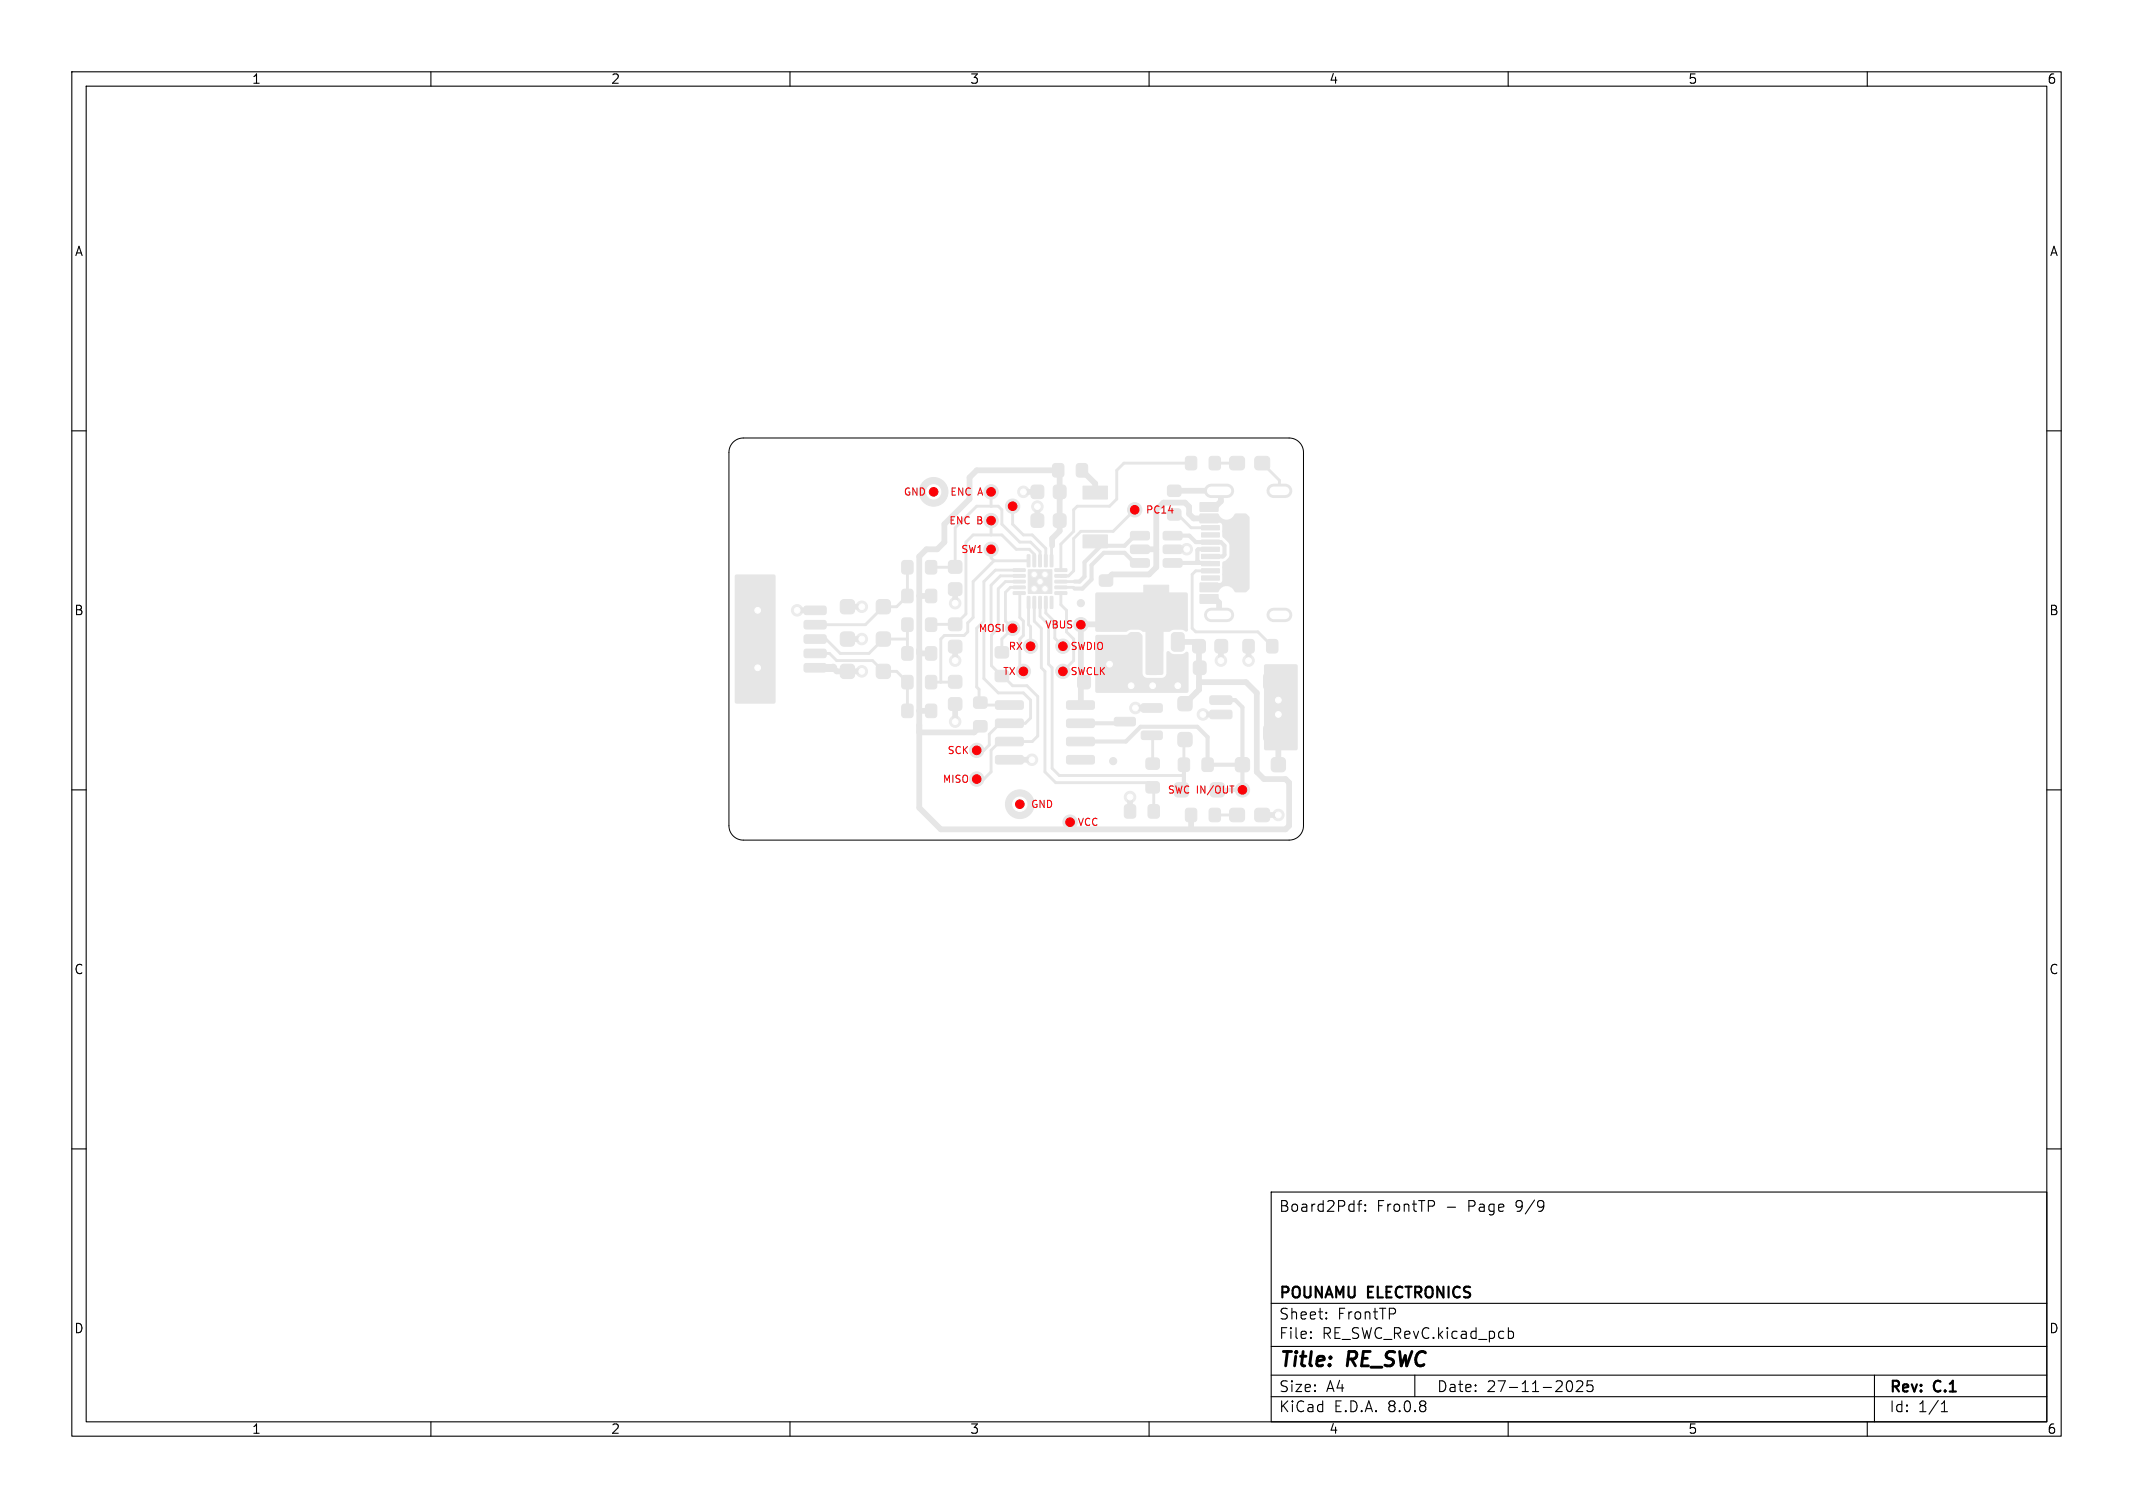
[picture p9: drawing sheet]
<svg xmlns="http://www.w3.org/2000/svg" width="297mm" height="210mm" viewBox="0 0 297 210" stroke-linecap="round" stroke-linejoin="round" font-family="sans-serif">
<g fill="none" stroke="#000" stroke-width=".15">
<path d="M10 10h277v190h-277zM12 12h273v186h-273zM60 10v2M110 10v2M160 10v2M210 10v2M260 10v2M10 60h2M285 60h2M10 110h2M285 110h2M10 160h2"/>
<path d="M285 160h2M177 166h108v32h-108zM189 167.7h.6M189.6 167.2l-.3 .1-.1 .1v1.3M190.1 168.6h.1l-.1 .1M190.1 168.6h-.1l.1 .1M190.1 167.8v.1M190.1 168.6v.1M190.1 167.8h.1l-.1 .1M190.1 167.8h-.1l.1 .1M214.8 167.3h.1a1.26 1.26 0 0 1-.2 1.3M215 167.8l-.2 .3"/>
<path d="M60 198v2M110 198v2M160 198v2M177 194.5h108M177 191.5h108M177 187.5h108M177 181.5h108M182.5 186.3h.1l-.1 .1M182.5 186.3v.1M182.5 185.5v.1M182.5 185.5h.1l-.1 .1M184.7 183.6v.1"/>
<path d="M184.7 183.6h-.1l.1 .1M184.7 182.8v.1M184.7 182.8h-.1l.1 .1M197 191.5v3M210 198v2M210 185.5l.5-.1 .2 .3v.4l-.1 .2-.1 .1-.5-.1M218.3 192.4a.36 .36 0 0 1 .6 .2 .77 .77 0 0 1-.4 1.2l-.2-.1M219.5 192.4l.2-.1 .5 .1a.41 .41 0 0 1 .1 .5l-.8 .9h.9M221.7 192.3h-.7v.7l.2-.1h.5l.1 .3-.1 .5-.2 .1h-.3l-.2-.1M260 198v2M261 191.5v6.5M270.3 196.6h.9"/>
<path d="M270.3 195.5l.4-.4v1.5"/>
</g>
<circle cx="138" cy="68.5" r=".71" fill="none" stroke="#e6e6e6" stroke-width=".4"/>
<path d="M114 92.5h2v1h-2z" fill="#e6e6e6"/>
<g fill="#e6e6e6" stroke="#e6e6e6" stroke-width=".14">
<path d="M159.7 105.7l.2-.2h1.1a.4 .4 0 0 1 .4 .4v.8a.4 .4 0 0 1-.4 .4h-1.1a.4 .4 0 0 1-.4-.4v-.8z"/>
<path d="M159.7 109l.2-.2h1.1a.4 .4 0 0 1 .4 .4v.8a.4 .4 0 0 1-.4 .4h-1.1a.4 .4 0 0 1-.4-.4v-.8z"/>
<path d="M160 112.2l.2-.2h.8a.4 .4 0 0 1 .4 .4v1.1a.4 .4 0 0 1-.4 .4h-.8a.4 .4 0 0 1-.4-.4v-1.1z"/>
<path d="M156.7 112.2l.2-.2h.8a.4 .4 0 0 1 .4 .4v1.1a.4 .4 0 0 1-.4 .4h-.8a.4 .4 0 0 1-.4-.4v-1.1z"/>
<path d="M165.2 112.7l.2-.2h.8a.4 .4 0 0 1 .4 .4v1.1a.4 .4 0 0 1-.4 .4h-.8a.4 .4 0 0 1-.4-.4v-1.1z"/>
<path d="M168.5 112.7l.2-.2h.8a.4 .4 0 0 1 .4 .4v1.1a.4 .4 0 0 1-.4 .4h-.8a.4 .4 0 0 1-.4-.4v-1.1z"/>
<path d="M163.2 92.2l.3-.2h.9a.45 .45 0 0 1 .4 .5v1a.45 .45 0 0 1-.4 .4h-.9a.45 .45 0 0 1-.5-.4v-1z"/>
<path d="M166.3 92.2l.3-.2h.9a.45 .45 0 0 1 .4 .5v1a.45 .45 0 0 1-.4 .4h-.9a.45 .45 0 0 1-.5-.4v-1z"/>
<path d="M143.2 79.3h3.3v3.3h-3.3z"/>
<path d="M146.9 79.2h1.6l.1 .3-.1 .1h-1.5l-.1-.1z"/>
<path d="M146.9 80h1.6l.1 .3-.1 .1h-1.5l-.1-.1z"/>
<path d="M146.9 80.8h1.6l.1 .3-.1 .1h-1.5l-.1-.1z"/>
<path d="M146.9 81.6h1.6l.1 .3-.1 .1h-1.5l-.1-.1z"/>
<path d="M146.9 82.4h1.6l.1 .3-.1 .1h-1.5l-.1-.1z"/>
<path d="M146.2 83.1l.3-.1 .1 .1v1.5l-.1 .1-.3-.1z"/>
<path d="M145.4 83.1l.3-.1 .1 .1v1.5l-.1 .1-.3-.1z"/>
<path d="M144.6 83.1l.3-.1 .1 .1v1.5l-.1 .1-.3-.1z"/>
<path d="M143.8 83.1l.3-.1 .1 .1v1.5l-.1 .1-.3-.1z"/>
<path d="M143 83.1l.3-.1 .1 .1v1.5l-.1 .1-.3-.1z"/>
<path d="M141.1 82.4h1.6l.1 .3-.1 .1h-1.5l-.1-.1z"/>
<path d="M141.1 81.6h1.6l.1 .3-.1 .1h-1.5l-.1-.1z"/>
<path d="M141.1 80.8h1.6l.1 .3-.1 .1h-1.5l-.1-.1z"/>
<path d="M141.1 80h1.6l.1 .3-.1 .1h-1.5l-.1-.1z"/>
<path d="M141.1 79.2h1.6l.1 .3-.1 .1h-1.5l-.1-.1z"/>
<path d="M143 77.3l.3-.1 .1 .1v1.5l-.1 .1-.3-.1z"/>
<path d="M143.8 77.3l.3-.1 .1 .1v1.5l-.1 .1-.3-.1z"/>
<path d="M144.6 77.3l.3-.1 .1 .1v1.5l-.1 .1-.3-.1z"/>
<path d="M145.4 77.3l.3-.1 .1 .1v1.5l-.1 .1-.3-.1z"/>
<path d="M146.2 77.3l.3-.1 .1 .1v1.5l-.1 .1-.3-.1z"/>
<path d="M146.7 64.7l.2-.2h.8a.4 .4 0 0 1 .4 .4v1.1a.4 .4 0 0 1-.4 .4h-.8a.4 .4 0 0 1-.4-.4v-1.1z"/>
<path d="M150 64.7l.2-.2h.8a.4 .4 0 0 1 .4 .4v1.1a.4 .4 0 0 1-.4 .4h-.8a.4 .4 0 0 1-.4-.4v-1.1z"/>
<path d="M135.7 100.5l.2-.2h1.1a.4 .4 0 0 1 .4 .4v.8a.4 .4 0 0 1-.4 .4h-1.1a.4 .4 0 0 1-.4-.4v-.8z"/>
<path d="M135.7 97.2l.2-.2h1.1a.4 .4 0 0 1 .4 .4v.8a.4 .4 0 0 1-.4 .4h-1.1a.4 .4 0 0 1-.4-.4v-.8z"/>
<path d="M153.3 94.2l.3-.2h.9a.45 .45 0 0 1 .4 .5v1a.45 .45 0 0 1-.4 .4h-.9a.45 .45 0 0 1-.5-.4v-1z"/>
<path d="M150.2 94.2l.3-.2h.9a.45 .45 0 0 1 .4 .5v1a.45 .45 0 0 1-.4 .4h-.9a.45 .45 0 0 1-.5-.4v-1z"/>
<path d="M117.1 83.6l.4-.1h1a.5 .5 0 0 1 .5 .5v1a.5 .5 0 0 1-.5 .5h-1a.5 .5 0 0 1-.5-.5v-1z"/>
<path d="M122.1 83.6l.4-.1h1a.5 .5 0 0 1 .5 .5v1a.5 .5 0 0 1-.5 .5h-1a.5 .5 0 0 1-.5-.5v-1z"/>
<path d="M129 94.2l.2-.2h.8a.4 .4 0 0 1 .4 .4v1.1a.4 .4 0 0 1-.4 .4h-.8a.4 .4 0 0 1-.4-.4v-1.1z"/>
<path d="M125.7 94.2l.2-.2h.8a.4 .4 0 0 1 .4 .4v1.1a.4 .4 0 0 1-.4 .4h-.8a.4 .4 0 0 1-.4-.4v-1.1z"/>
<path d="M150.8 67.7h3.4v1.8h-3.4z"/>
<path d="M150.8 74.5h3.4v1.8h-3.4z"/>
<path d="M129 90.2l.2-.2h.8a.4 .4 0 0 1 .4 .4v1.1a.4 .4 0 0 1-.4 .4h-.8a.4 .4 0 0 1-.4-.4v-1.1z"/>
<path d="M125.7 90.2l.2-.2h.8a.4 .4 0 0 1 .4 .4v1.1a.4 .4 0 0 1-.4 .4h-.8a.4 .4 0 0 1-.4-.4v-1.1z"/>
<path d="M129 78.2l.2-.2h.8a.4 .4 0 0 1 .4 .4v1.1a.4 .4 0 0 1-.4 .4h-.8a.4 .4 0 0 1-.4-.4v-1.1z"/>
<path d="M125.7 78.2l.2-.2h.8a.4 .4 0 0 1 .4 .4v1.1a.4 .4 0 0 1-.4 .4h-.8a.4 .4 0 0 1-.4-.4v-1.1z"/>
<path d="M163.2 88.2l.3-.1h.9a.45 .45 0 0 1 .5 .4v1.7a.45 .45 0 0 1-.5 .5h-.9a.45 .45 0 0 1-.4-.5v-1.7z"/>
<path d="M159.3 81.5h3.4v6.2h-.8v3h-1.8v-3h-.8z"/>
<path d="M157.2 88.2l.3-.1h.9a.45 .45 0 0 1 .5 .4v1.7a.45 .45 0 0 1-.5 .5h-.9a.45 .45 0 0 1-.4-.5v-1.7z"/>
<path d="M153.2 83.5l.2-.2h1.1a.4 .4 0 0 1 .4 .4v.8a.4 .4 0 0 1-.4 .4h-1.1a.4 .4 0 0 1-.4-.4v-.8z"/>
<path d="M153.2 80.2l.2-.2h1.1a.4 .4 0 0 1 .4 .4v.8a.4 .4 0 0 1-.4 .4h-1.1a.4 .4 0 0 1-.4-.4v-.8z"/>
<path d="M117.1 92.6l.4-.1h1a.5 .5 0 0 1 .5 .5v1a.5 .5 0 0 1-.5 .5h-1a.5 .5 0 0 1-.5-.5v-1z"/>
<path d="M122.1 92.6l.4-.1h1a.5 .5 0 0 1 .5 .5v1a.5 .5 0 0 1-.5 .5h-1a.5 .5 0 0 1-.5-.5v-1z"/>
<path d="M129 98.2l.2-.2h.8a.4 .4 0 0 1 .4 .4v1.1a.4 .4 0 0 1-.4 .4h-.8a.4 .4 0 0 1-.4-.4v-1.1z"/>
<path d="M125.7 98.2l.2-.2h.8a.4 .4 0 0 1 .4 .4v1.1a.4 .4 0 0 1-.4 .4h-.8a.4 .4 0 0 1-.4-.4v-1.1z"/>
<path d="M132.2 97.3l.3-.2h1a.45 .45 0 0 1 .4 .5v.9a.45 .45 0 0 1-.4 .4h-1a.45 .45 0 0 1-.5-.4v-.9z"/>
<path d="M132.2 94.2l.3-.2h1a.45 .45 0 0 1 .4 .5v.9a.45 .45 0 0 1-.4 .4h-1a.45 .45 0 0 1-.5-.4v-.9z"/>
<path d="M129 82.2l.2-.2h.8a.4 .4 0 0 1 .4 .4v1.1a.4 .4 0 0 1-.4 .4h-.8a.4 .4 0 0 1-.4-.4v-1.1z"/>
<path d="M125.7 82.2l.2-.2h.8a.4 .4 0 0 1 .4 .4v1.1a.4 .4 0 0 1-.4 .4h-.8a.4 .4 0 0 1-.4-.4v-1.1z"/>
<path d="M176.1 93.8l.3-.1h2.6a.5 .5 0 0 1 .5 .5v1.4a.5 .5 0 0 1-.5 .5h-2.6a.5 .5 0 0 1-.5-.5v-1.4z"/>
<path d="M176.1 101l.3-.1h2.6a.5 .5 0 0 1 .5 .5v1.4a.5 .5 0 0 1-.5 .5h-2.6a.5 .5 0 0 1-.5-.5v-1.4z"/>
<path d="M168.5 97l.2-.1h2.7l.1 .3v.7l-.3 .2h-2.6l-.2-.3z"/>
<path d="M168.5 99l.2-.1h2.7l.1 .3v.7l-.3 .2h-2.6l-.2-.3z"/>
<path d="M164.1 102.1l.4-.1h1a.5 .5 0 0 1 .5 .5v1a.5 .5 0 0 1-.5 .5h-1a.5 .5 0 0 1-.5-.5v-1z"/>
<path d="M164.1 97.1l.4-.1h1a.5 .5 0 0 1 .5 .5v1a.5 .5 0 0 1-.5 .5h-1a.5 .5 0 0 1-.5-.5v-1z"/>
<path d="M132.2 89.3l.3-.2h1a.45 .45 0 0 1 .4 .5v.9a.45 .45 0 0 1-.4 .4h-1a.45 .45 0 0 1-.5-.4v-.9z"/>
<path d="M132.2 86.2l.3-.2h1a.45 .45 0 0 1 .4 .5v.9a.45 .45 0 0 1-.4 .4h-1a.45 .45 0 0 1-.5-.4v-.9z"/>
<path d="M155.2 100l.2-.1h2.5l.2 .3v.7l-.3 .2h-2.5l-.2-.3z"/>
<path d="M159 98.1l.2-.1h2.5l.1 .3v.7l-.3 .2h-2.4l-.2-.3z"/>
<path d="M159 101.9l.2-.1h2.5l.1 .3v.7l-.3 .2h-2.4l-.2-.3z"/>
<path d="M129 86.2l.2-.2h.8a.4 .4 0 0 1 .4 .4v1.1a.4 .4 0 0 1-.4 .4h-.8a.4 .4 0 0 1-.4-.4v-1.1z"/>
<path d="M125.7 86.2l.2-.2h.8a.4 .4 0 0 1 .4 .4v1.1a.4 .4 0 0 1-.4 .4h-.8a.4 .4 0 0 1-.4-.4v-1.1z"/>
<path d="M157.5 77.9l.2-.1h2.2l.1 .3v.7l-.3 .2h-2.1l-.2-.3z"/>
<path d="M157.5 76l.2-.1h2.2l.1 .3v.7l-.3 .2h-2.1l-.2-.3z"/>
<path d="M157.5 74.1l.2-.1h2.2l.1 .3v.7l-.3 .2h-2.1l-.2-.3z"/>
<path d="M162 74.1l.2-.1h2.2l.2 .3v.7l-.3 .2h-2.2l-.2-.3z"/>
<path d="M162 76l.2-.1h2.2l.2 .3v.7l-.3 .2h-2.2l-.2-.3z"/>
<path d="M162 77.9l.2-.1h2.2l.2 .3v.7l-.3 .2h-2.2l-.2-.3z"/>
<path d="M117.1 88.1l.4-.1h1a.5 .5 0 0 1 .5 .5v1a.5 .5 0 0 1-.5 .5h-1a.5 .5 0 0 1-.5-.5v-1z"/>
<path d="M122.1 88.1l.4-.1h1a.5 .5 0 0 1 .5 .5v1a.5 .5 0 0 1-.5 .5h-1a.5 .5 0 0 1-.5-.5v-1z"/>
<path d="M167.1 82.8h2.5v1.2h-2.5z"/>
<path d="M167.1 81.2h2.5v1.2h-2.5z"/>
<path d="M167.3 80.2h2.5v.6h-2.5z"/>
<path d="M167.3 78.2h2.5v.6h-2.5z"/>
<path d="M167.3 75.2h2.5v.6h-2.5z"/>
<path d="M167.3 73.2h2.5v.6h-2.5z"/>
<path d="M167.1 71.6h2.5v1.2h-2.5z"/>
<path d="M167.1 70h2.5v1.2h-2.5z"/>
<path d="M167.3 74.2h2.5v.6h-2.5z"/>
<path d="M167.3 76.2h2.5v.6h-2.5z"/>
<path d="M167.3 77.2h2.5v.6h-2.5z"/>
<path d="M167.3 79.2h2.5v.6h-2.5z"/>
<path d="M171.3 112.7l.4-.2h1.1a.48 .48 0 0 1 .5 .5v1a.48 .48 0 0 1-.5 .4h-1.1a.48 .48 0 0 1-.5-.4v-1z"/>
<path d="M174.8 112.7l.4-.2h1.1a.48 .48 0 0 1 .5 .5v1a.48 .48 0 0 1-.5 .4h-1.1a.48 .48 0 0 1-.5-.4v-1z"/>
<path d="M167.5 105.7l.2-.2h.8a.4 .4 0 0 1 .4 .4v1.1a.4 .4 0 0 1-.4 .4h-.8a.4 .4 0 0 1-.4-.4v-1.1z"/>
<path d="M164.2 105.7l.2-.2h.8a.4 .4 0 0 1 .4 .4v1.1a.4 .4 0 0 1-.4 .4h-.8a.4 .4 0 0 1-.4-.4v-1.1z"/>
<path d="M148.6 97.7l.2-.1h3.4l.2 .3v.7l-.3 .2h-3.4l-.2-.3z"/>
<path d="M148.6 100.2l.2-.1h3.4l.2 .3v.7l-.3 .2h-3.4l-.2-.3z"/>
<path d="M148.6 102.8l.2-.1h3.4l.2 .3v.7l-.3 .2-3.4-.1-.2-.2z"/>
<path d="M148.6 105.3l.2-.1h3.4l.2 .3v.7l-.3 .2h-3.4l-.2-.3z"/>
<path d="M138.7 105.3l.2-.1h3.4l.2 .3v.7l-.3 .2h-3.4l-.2-.3z"/>
<path d="M138.7 102.8l.2-.1h3.4l.2 .3v.7l-.3 .2-3.4-.1-.2-.2z"/>
<path d="M138.7 100.2l.2-.1h3.4l.2 .3v.7l-.3 .2h-3.4l-.2-.3z"/>
<path d="M138.7 97.7l.2-.1h3.4l.2 .3v.7l-.3 .2h-3.4l-.2-.3z"/>
<path d="M162.7 71l.2-.2h1.1a.4 .4 0 0 1 .4 .4v.8a.4 .4 0 0 1-.4 .4h-1.1a.4 .4 0 0 1-.4-.4v-.8z"/>
<path d="M162.7 67.7l.2-.2h1.1a.4 .4 0 0 1 .4 .4v.8a.4 .4 0 0 1-.4 .4h-1.1a.4 .4 0 0 1-.4-.4v-.8z"/>
<path d="M143.7 67.7l.3-.2h.9a.45 .45 0 0 1 .4 .5v1a.45 .45 0 0 1-.4 .4h-.9a.45 .45 0 0 1-.5-.4v-1z"/>
<path d="M146.8 67.7l.3-.2h.9a.45 .45 0 0 1 .4 .5v1a.45 .45 0 0 1-.4 .4h-.9a.45 .45 0 0 1-.5-.4v-1z"/>
<path d="M168.5 63.7l.2-.2h.8a.4 .4 0 0 1 .4 .4v1.1a.4 .4 0 0 1-.4 .4h-.8a.4 .4 0 0 1-.4-.4v-1.1z"/>
<path d="M165.2 63.7l.2-.2h.8a.4 .4 0 0 1 .4 .4v1.1a.4 .4 0 0 1-.4 .4h-.8a.4 .4 0 0 1-.4-.4v-1.1z"/>
<path d="M171.3 63.7l.4-.2h1.1a.48 .48 0 0 1 .5 .5v1a.48 .48 0 0 1-.5 .4h-1.1a.48 .48 0 0 1-.5-.4v-1z"/>
<path d="M174.8 63.7l.4-.2h1.1a.48 .48 0 0 1 .5 .5v1a.48 .48 0 0 1-.5 .4h-1.1a.48 .48 0 0 1-.5-.4v-1z"/>
<path d="M138.7 90.2l.2-.2h1.1a.4 .4 0 0 1 .4 .4v.8a.4 .4 0 0 1-.4 .4h-1.1a.4 .4 0 0 1-.4-.4v-.8z"/>
<path d="M138.7 93.5l.2-.2h1.1a.4 .4 0 0 1 .4 .4v.8a.4 .4 0 0 1-.4 .4h-1.1a.4 .4 0 0 1-.4-.4v-.8z"/>
<path d="M132.2 81.3l.3-.2h1a.45 .45 0 0 1 .4 .5v.9a.45 .45 0 0 1-.4 .4h-1a.45 .45 0 0 1-.5-.4v-.9z"/>
<path d="M132.2 78.2l.3-.2h1a.45 .45 0 0 1 .4 .5v.9a.45 .45 0 0 1-.4 .4h-1a.45 .45 0 0 1-.5-.4v-.9z"/>
<path d="M143.7 71.7l.3-.2h.9a.45 .45 0 0 1 .4 .5v1a.45 .45 0 0 1-.4 .4h-.9a.45 .45 0 0 1-.5-.4v-1z"/>
<path d="M146.8 71.7l.3-.2h.9a.45 .45 0 0 1 .4 .5v1a.45 .45 0 0 1-.4 .4h-.9a.45 .45 0 0 1-.5-.4v-1z"/>
<path d="M153.2 89.3l.3-.2h1a.45 .45 0 0 1 .4 .5v.9a.45 .45 0 0 1-.4 .4h-1a.45 .45 0 0 1-.5-.4v-.9z"/>
<path d="M153.2 86.2l.3-.2h1a.45 .45 0 0 1 .4 .5v.9a.45 .45 0 0 1-.4 .4h-1a.45 .45 0 0 1-.5-.4v-.9z"/>
<path d="M177.1 105.6l.4-.1h1a.5 .5 0 0 1 .5 .5v1a.5 .5 0 0 1-.5 .5h-1a.5 .5 0 0 1-.5-.5v-1z"/>
<path d="M172.1 105.6l.4-.1h1a.5 .5 0 0 1 .5 .5v1a.5 .5 0 0 1-.5 .5h-1a.5 .5 0 0 1-.5-.5v-1z"/>
<path d="M163.6 109.1l.4-.1h1a.5 .5 0 0 1 .5 .5v1a.5 .5 0 0 1-.5 .5h-1a.5 .5 0 0 1-.5-.5v-1z"/>
<path d="M168.6 109.1l.4-.1h1a.5 .5 0 0 1 .5 .5v1a.5 .5 0 0 1-.5 .5h-1a.5 .5 0 0 1-.5-.5v-1z"/>
<path d="M104.1 94.5l.3-.1h2.6a.5 .5 0 0 1 .5 .5v1.4a.5 .5 0 0 1-.5 .5h-2.6a.5 .5 0 0 1-.5-.5v-1.4z"/>
<path d="M104.1 81.3l.3-.1h2.6a.5 .5 0 0 1 .5 .5v1.4a.5 .5 0 0 1-.5 .5h-2.6a.5 .5 0 0 1-.5-.5v-1.4z"/>
<path d="M112 92.5l.2-.1h2.7l.1 .3v.7l-.3 .2h-2.6l-.2-.3z"/>
<path d="M112 90.5l.2-.1h2.7l.1 .3v.7l-.3 .2h-2.6l-.2-.3z"/>
<path d="M112 88.5l.2-.1h2.7l.1 .3v.7l-.3 .2h-2.6l-.2-.3z"/>
<path d="M112 86.5l.2-.1h2.7l.1 .3v.7l-.3 .2h-2.6l-.2-.3z"/>
<path d="M112 84.5l.2-.1h2.7l.1 .3v.7l-.3 .2h-2.6l-.2-.3z"/>
<path d="M156.7 92.2l.3-.2h.9a.45 .45 0 0 1 .4 .5v1a.45 .45 0 0 1-.4 .4h-.9a.45 .45 0 0 1-.5-.4v-1z"/>
<path d="M159.8 92.2l.3-.2h.9a.45 .45 0 0 1 .4 .5v1a.45 .45 0 0 1-.4 .4h-.9a.45 .45 0 0 1-.5-.4v-1z"/>
<path d="M169.3 89.2l.3-.2h.9a.45 .45 0 0 1 .4 .5v1a.45 .45 0 0 1-.4 .4h-.9a.45 .45 0 0 1-.5-.4v-1z"/>
<path d="M166.2 89.2l.3-.2h.9a.45 .45 0 0 1 .4 .5v1a.45 .45 0 0 1-.4 .4h-.9a.45 .45 0 0 1-.5-.4v-1z"/>
<path d="M176.5 89.2l.2-.2h.8a.4 .4 0 0 1 .4 .4v1.1a.4 .4 0 0 1-.4 .4h-.8a.4 .4 0 0 1-.4-.4v-1.1z"/>
<path d="M173.2 89.2l.2-.2h.8a.4 .4 0 0 1 .4 .4v1.1a.4 .4 0 0 1-.4 .4h-.8a.4 .4 0 0 1-.4-.4v-1.1z"/>
<circle cx="138" cy="76.5" r="1"/>
<circle cx="141" cy="87.5" r="1"/>
<circle cx="155" cy="106" r=".5"/>
<circle cx="143.5" cy="90" r="1"/>
<circle cx="173" cy="110" r="1"/>
<circle cx="148" cy="90" r="1"/>
<circle cx="149" cy="114.5" r="1"/>
<circle cx="136" cy="108.5" r="1"/>
<circle cx="130" cy="68.5" r="2"/>
<circle cx="150.5" cy="87" r="1"/>
<circle cx="138" cy="72.5" r="1"/>
<circle cx="142" cy="112" r="2"/>
<circle cx="141" cy="70.5" r="1"/>
<circle cx="138" cy="68.5" r="1"/>
<circle cx="148" cy="93.5" r="1"/>
<circle cx="136" cy="104.5" r="1"/>
<circle cx="142.5" cy="93.5" r="1"/>
<circle cx="150.5" cy="84" r=".5"/>
<circle cx="116" cy="93" r=".5"/>
<circle cx="114" cy="93" r=".5"/>
<circle cx="158" cy="71" r="1"/>
</g>
<path d="M168.6 68.4h2.2M177.3 68.4h1.6M168.6 85.6h2.2M177.3 85.6h1.6" fill="none" stroke="#e6e6e6" stroke-width="2"/>
<g fill="#ececec" stroke="#ececec" stroke-width=".14">
<circle cx="144" cy="80" r=".45"/>
<circle cx="157.3" cy="111" r=".8"/>
<circle cx="167.5" cy="99.5" r=".8"/>
<circle cx="178" cy="97.5" r=".8"/>
<circle cx="120" cy="93.5" r=".8"/>
<circle cx="144" cy="82" r=".45"/>
<circle cx="145.5" cy="80" r=".45"/>
<circle cx="178" cy="113.5" r=".8"/>
<circle cx="144.4" cy="70.5" r=".8"/>
<circle cx="133" cy="92" r=".8"/>
<circle cx="142.5" cy="68.5" r=".8"/>
<circle cx="105.5" cy="85" r=".8"/>
<circle cx="158.1" cy="98.6" r=".8"/>
<circle cx="173.8" cy="92" r=".8"/>
<circle cx="133" cy="100.5" r=".8"/>
<circle cx="133" cy="84" r=".8"/>
<circle cx="120" cy="89" r=".8"/>
<circle cx="145.5" cy="82" r=".45"/>
<circle cx="143.7" cy="105.8" r=".8"/>
<circle cx="164" cy="95.5" r=".8"/>
<circle cx="170" cy="92" r=".8"/>
<circle cx="144.8" cy="81" r=".45"/>
<circle cx="157.5" cy="95.5" r=".8"/>
<circle cx="178" cy="99.5" r=".8"/>
<circle cx="165.2" cy="76.5" r=".8"/>
<circle cx="154.5" cy="92.5" r=".8"/>
<circle cx="111" cy="85" r=".8"/>
<circle cx="120" cy="84.5" r=".8"/>
<circle cx="105.5" cy="93" r=".8"/>
<circle cx="160.5" cy="95.5" r=".8"/>
</g>
<g fill="none" stroke="#e6e6e6" stroke-width=".8">
<path d="M142.5 68.5h1.9M144.4 70.5v2M147.3 65.5h-11.3l-1 1v3l-3.5 3.5v2.5l-1 1h-1.5l-1 1v35l3 3h48l.5-.5v-6l-.5-.5h-3l-1-1v-11l-1.5-1.5h-6.6M147.5 65.7v8.2l-1 1.1v1M150.6 65.5l1.9 1.8v1.3M158.7 76.5h2.3M164 68.3h5.7M165.2 76.5h-1.9M168.3 72.2h-2.1l-.6-.6v-1l-.6-.6h-3l-1 1v8l-1 1h-5.2l-.8 .8M170 68.6v1.2l-.8 .8h-.9M111 85h2.5M116 93l.5 .5h3.5"/>
<path d="M118 84.5h2M118 89h2M128 83h1.6M128 91h1.6M128 99h1.6M133 82v2M133 90v2M133 98v2.5M150.5 87v11.1M154 84.1v2.8h-3.5M158.1 98.6h2.3M163.4 93l.6 .5"/>
<path d="M164 89.4h2.3l.6 .6v6l-1.9 2M167.5 99.5h2.5M168.3 83.4h.9M169.2 83.4l.5 .5v1.7M169.2 83.4h.1M170 90v2M173.8 90v2M136.5 101.1l-.9 .9h-7.6M140.5 105.8h3.2M157.3 111v2M165.8 113.5v1.6M175.7 113.5h2.3"/>
<path d="M178 102.3v4.2"/>
</g>
<g fill="none" stroke="#e6e6e6" stroke-width=".4">
<path d="M126.3 79v4l-1.5 1.5h-1.8l-2.5 2.5h-7M129.6 79h3.3M138 68.5v2M138 72.5v2M138 76.5v1.2l.4 .4M138.4 78.1l-2.9 2.9v5l-.8 .7v1.3l-.5 .5h-2.7l-.5 .5v6M138.4 78.1h4.8M141 70.5v2.5l1.5 1.5h1.2l1.9 1.9v1.7M141.9 79.4h-3.3l-1.6 1.6v5.5l-1 1v8.2l.3 .3v1.7l.2 .1M144 78.1v-.9l-.7-.7h-1.8l-2-2h-4l-1 1v10l-1.5 1.4M144.8 78.1v-1.3l-1.3-1.3h-1.5l-2.5-2.5v-2l-.5-.5h-3l-3 3v5.4M146.5 76l-.1 .1v2"/>
<path d="M158 71l-3 3h-4.5l-1 1v4.5l-.7 .7h-1.1M164 71.6l1.8 1.9h2.7M165.8 64.5h-9.3l-1 1v4l-1 1h-4.5l-.5 .5v3l-1.8 1.8v3.6M168.5 79.5h-2l-.5 .5v7.5l.5 .5h8.6l2 2M169.1 64.5h3.1M175.7 64.5l2.4 2.4v1.5M113.5 91h2l1 1h5l1.5 1.5h1.8l1.5 1.5v4M113.5 89h1.5l2 2h4l2-2h3.3M126.3 87v4M129.6 95h3.3M129.7 86.9h3.3M136.5 98.2h4"/>
<path d="M137 88v6.5l2 2h3.5l1 1v2.5l-.7 .7h-2.3M138 88.4v4.3l1.5 1.4M139.6 94.1l1.4 1.4h2l1.5 1.5v5.5l-.8 .8h-3.2M141.9 81.8h-1.2l-.7 .7v4l1 1-1.5 1.5v1.8M141.9 80.2h-2.6l-1.3 1.3v5.5M141.9 81h-1.9l-1 1v5.5M141.9 82.6l.1 .1v3.3l.5 .5v2l-.5 .5v4M143.2 83.9v3.1l.3 .3v2.7M144 83.9v2.6l1 1v5.5l.5 .5v14l1.5 1.5h12.8l.7 .6M144.8 83.9v1.9l1.2 1.2v5.5l.5 .5v14l1 1h17.3M145.6 83.9v1.5l1.3 1.2v2.3l1.1 1.1M147.7 82.6v1.6l.8 .8v3l1 1v3l-1.5 1.5"/>
<path d="M147.7 81h1.9M147.7 81.8h1.8l.1 .2M147.7 80.2h.1M149.6 81h.1M139.2 103.3l-1.2 1.2v3l-1 1h-1M139.3 100.7l-1.6 1.5v1.5l-.7 .8h-1M160.5 102.5v3.8M160.6 109.8v3.2M165 103l-.2 .1v3.4M165 106.3l-.5 .5M169.1 113.5h3.1"/>
</g>
<path d="M158 74.6l-1.4 1.4h-3.3l-2.3 2.3v2l-.7 .7h-.7M158 78.4l-1.4-1.4h-2.9l-1.7 1.7v2l-1.3 1.3h-1.1M163.3 74.6h2.3l.9 .9h3.5l.5 .5v1.3l-.2 .2h-1.8M163.3 78.4h5.1l.1 .1M168.5 76.5h-1.7l-.1 .1v1.5l.3 .3M170 97.5h2l1 1v11.5h-3.5M150.4 103.3h6.4l2-2.1h7.9l1.4 1.4v3.9h4.9M156.6 100.5l-.2 .2h-6M164.8 106.5v3.1" fill="none" stroke="#e6e6e6" stroke-width=".57"/>
<g fill="#e6e6e6">
<path d="M102.3 80.1l.2-.1h5.3l.2 .1v17.6l-.1 .3h-5.4l-.2-.1z"/>
<path d="M176 92.6l.2-.1h4.2l.3 .1v11.6l-.1 .3h-4.4l-.2-.1z"/>
<path d="M167 71.7l.2-.1h2.5a1.22 1.22 0 0 0 1.1 .8 1.22 1.22 0 0 0 1.2-.9h1.4l.2 .1 .4 .5v9.8l-.6 .6h-1.4a1.24 1.24 0 0 0-1.2-.9 1.24 1.24 0 0 0-1.1 .8h-2.1l-.1-.3v-.7l.2-.2h2.1l.3-.1 .1-.3v-1.9a.77 .77 0 0 1 .1-.7l.4-.2 .4-.5 .1-1.6a1.6 1.6 0 0 0-.8-1h-.1a.91 .91 0 0 1-.1-.9v-.8l-.1-.3-.3-.1h-2.7l-.1-.3z"/>
<path d="M152.5 88.5l.2-.1h4.1l.7-.3h1l.5 .3 .1 .2v5.1a.67 .67 0 0 0 .6 .7h2.1a.68 .68 0 0 0 .6-.7v-2.8a.25 .25 0 0 1 .2-.2 .25 .25 0 0 1 .2 0l.2 .2a2.36 2.36 0 0 0 1.7 .2l.3-.2a.26 .26 0 0 1 .3-.2 .26 .26 0 0 1 .2 .3v5.2l-.1 .3h-12.7l-.2-.3z"/>
<path d="M152.5 82.6l.2-.1h12.6l.1 .2v4.9a.26 .26 0 0 1-.1 .3 .26 .26 0 0 1-.3-.1 2.36 2.36 0 0 0-1.7-.1l-.5 .3h-.8v5.7l-.2 .3h-2.1l-.2-.1v-5.9h-.3l-.2-.2a2.36 2.36 0 0 0-1.7-.1l-.5 .3h-4.2l-.1-.3z"/>
</g>
<g fill="#fff" stroke="#fff" stroke-width=".14">
<circle cx="144" cy="80" r=".3"/>
<circle cx="157.3" cy="111" r=".4"/>
<circle cx="167.5" cy="99.5" r=".4"/>
<circle cx="178" cy="97.5" r=".4"/>
<circle cx="120" cy="93.5" r=".4"/>
<circle cx="144" cy="82" r=".3"/>
<circle cx="145.5" cy="80" r=".3"/>
<circle cx="178" cy="113.5" r=".4"/>
<circle cx="144.4" cy="70.5" r=".4"/>
<circle cx="133" cy="92" r=".4"/>
<circle cx="142.5" cy="68.5" r=".4"/>
<circle cx="105.5" cy="85" r=".4"/>
<circle cx="158.1" cy="98.6" r=".4"/>
<circle cx="173.8" cy="92" r=".4"/>
<circle cx="133" cy="100.5" r=".4"/>
<circle cx="133" cy="84" r=".4"/>
<circle cx="120" cy="89" r=".4"/>
<circle cx="145.5" cy="82" r=".3"/>
<circle cx="143.7" cy="105.8" r=".4"/>
<circle cx="164" cy="95.5" r=".4"/>
<circle cx="170" cy="92" r=".4"/>
<circle cx="144.8" cy="81" r=".3"/>
<circle cx="157.5" cy="95.5" r=".4"/>
<circle cx="178" cy="99.5" r=".4"/>
<circle cx="165.2" cy="76.5" r=".4"/>
<circle cx="154.5" cy="92.5" r=".4"/>
<circle cx="111" cy="85" r=".4"/>
<circle cx="120" cy="84.5" r=".4"/>
<circle cx="105.5" cy="93" r=".4"/>
<circle cx="160.5" cy="95.5" r=".4"/>
<circle cx="152.5" cy="72" r=".8"/>
<circle cx="130" cy="68.5" r="1"/>
<circle cx="170.8" cy="71.2" r=".75"/>
<circle cx="170.8" cy="82.8" r=".75"/>
<circle cx="142" cy="112" r="1"/>
</g>
<path d="M168.6 68.4h2.2M177.3 68.4h1.6M168.6 85.6h2.2M177.3 85.6h1.6" fill="none" stroke="#fff" stroke-width="1.2"/>
<g fill="#fb0207" stroke="#fb0207" stroke-width=".14">
<circle cx="130" cy="68.5" r=".6"/>
<circle cx="142" cy="112" r=".6"/>
<circle cx="173" cy="110" r=".6"/>
<circle cx="158" cy="71" r=".6"/>
<circle cx="149" cy="114.5" r=".6"/>
<circle cx="150.5" cy="87" r=".6"/>
<circle cx="148" cy="90" r=".6"/>
<circle cx="148" cy="93.5" r=".6"/>
<circle cx="142.5" cy="93.5" r=".6"/>
<circle cx="143.5" cy="90" r=".6"/>
<circle cx="141" cy="87.5" r=".6"/>
<circle cx="136" cy="108.5" r=".6"/>
<circle cx="136" cy="104.5" r=".6"/>
<circle cx="141" cy="70.5" r=".6"/>
<circle cx="138" cy="76.5" r=".6"/>
<circle cx="138" cy="72.5" r=".6"/>
<circle cx="138" cy="68.5" r=".6"/>
</g>
<path d="M171.2 109.5h.6" fill="none" stroke="#fb0207" stroke-width=".14"/>
<path d="M102.1 61.6a2 2 0 0 1 1.4-.6h76a2 2 0 0 1 2 2v52a2 2 0 0 1-2 2h-76a2 2 0 0 1-2-2v-52a2 2 0 0 1 .6-1.4z" fill="none" stroke="#000" stroke-width=".14"/>
<g font-size="2.8">
<text x="178" y="190.9">Title:</text>
<text x="187.7" y="190.9">RE_SWC</text>
</g>
<g font-size="2.1">
<text x="178" y="169">Board2Pdf:</text>
<text x="191.7" y="169">FrontTP</text>
<text x="201.4" y="169">-</text>
<text x="204.5" y="169">Page</text>
<text x="211.3" y="169">9/9</text>
<text x="178" y="184">Sheet:</text>
<text x="178" y="181.2">POUNAMU</text>
<text x="186.2" y="184">FrontTP</text>
<text x="190.5" y="181.2">ELECTRONICS</text>
<text x="178" y="186.7">File:</text>
<text x="184.1" y="186.7">RE_SWC_RevC.kicad_pcb</text>
<text x="178" y="196.9">KiCad</text>
<text x="178" y="194.1">Size:</text>
<text x="184.7" y="194.1">A4</text>
<text x="185.7" y="196.9">E.D.A.</text>
<text x="193.3" y="196.9">8.0.8</text>
<text x="200" y="194.1">Date:</text>
<text x="207" y="194.1">27-11-2025</text>
<text x="263" y="194.3">Rev:</text>
<text x="263" y="196.9">Id:</text>
<text x="267.1" y="196.9">1/1</text>
<text x="269.4" y="194.3">C.1</text>
</g>
<g font-size="1.8">
<text x="35" y="11.9">1</text>
<text x="85" y="11.9">2</text>
<text x="135" y="11.9">3</text>
<text x="185" y="11.9">4</text>
<text x="235" y="11.9">5</text>
<text x="285" y="11.9">6</text>
<text x="10.3" y="35.9">A</text>
<text x="285.4" y="35.9">A</text>
<text x="10.3" y="85.9">B</text>
<text x="285.3" y="85.9">B</text>
<text x="10.3" y="135.9">C</text>
<text x="285.3" y="135.9">C</text>
<text x="10.3" y="185.9">D</text>
<text x="285.3" y="185.9">D</text>
<text x="35" y="199.9">1</text>
<text x="85" y="199.9">2</text>
<text x="135" y="199.9">3</text>
<text x="185" y="199.9">4</text>
<text x="235" y="199.9">5</text>
<text x="285" y="199.9">6</text>
</g>
<g font-size="1.4" fill="#fb0207">
<text x="125.8" y="69.2">GND</text>
<text x="132.3" y="69.2">ENC</text>
<text x="136.1" y="69.2">A</text>
<text x="159.5" y="71.7">PC14</text>
<text x="132.1" y="73.2">ENC B</text>
<text x="133.8" y="77.2">SW1</text>
<text x="136.2" y="88.2">MOSI</text>
<text x="145.5" y="87.7">VBUS</text>
<text x="139.6" y="94.2">TX</text>
<text x="140.4" y="90.7">RX</text>
<text x="149" y="94.2">SWCLK</text>
<text x="149" y="90.7">SWDIO</text>
<text x="131.9" y="105.2">SCK</text>
<text x="131.2" y="109.2">MISO</text>
<text x="143.5" y="112.7">GND</text>
<text x="162.5" y="110.7">SWC IN/OUT</text>
<text x="150" y="115.2">VCC</text>
</g>
</svg>
